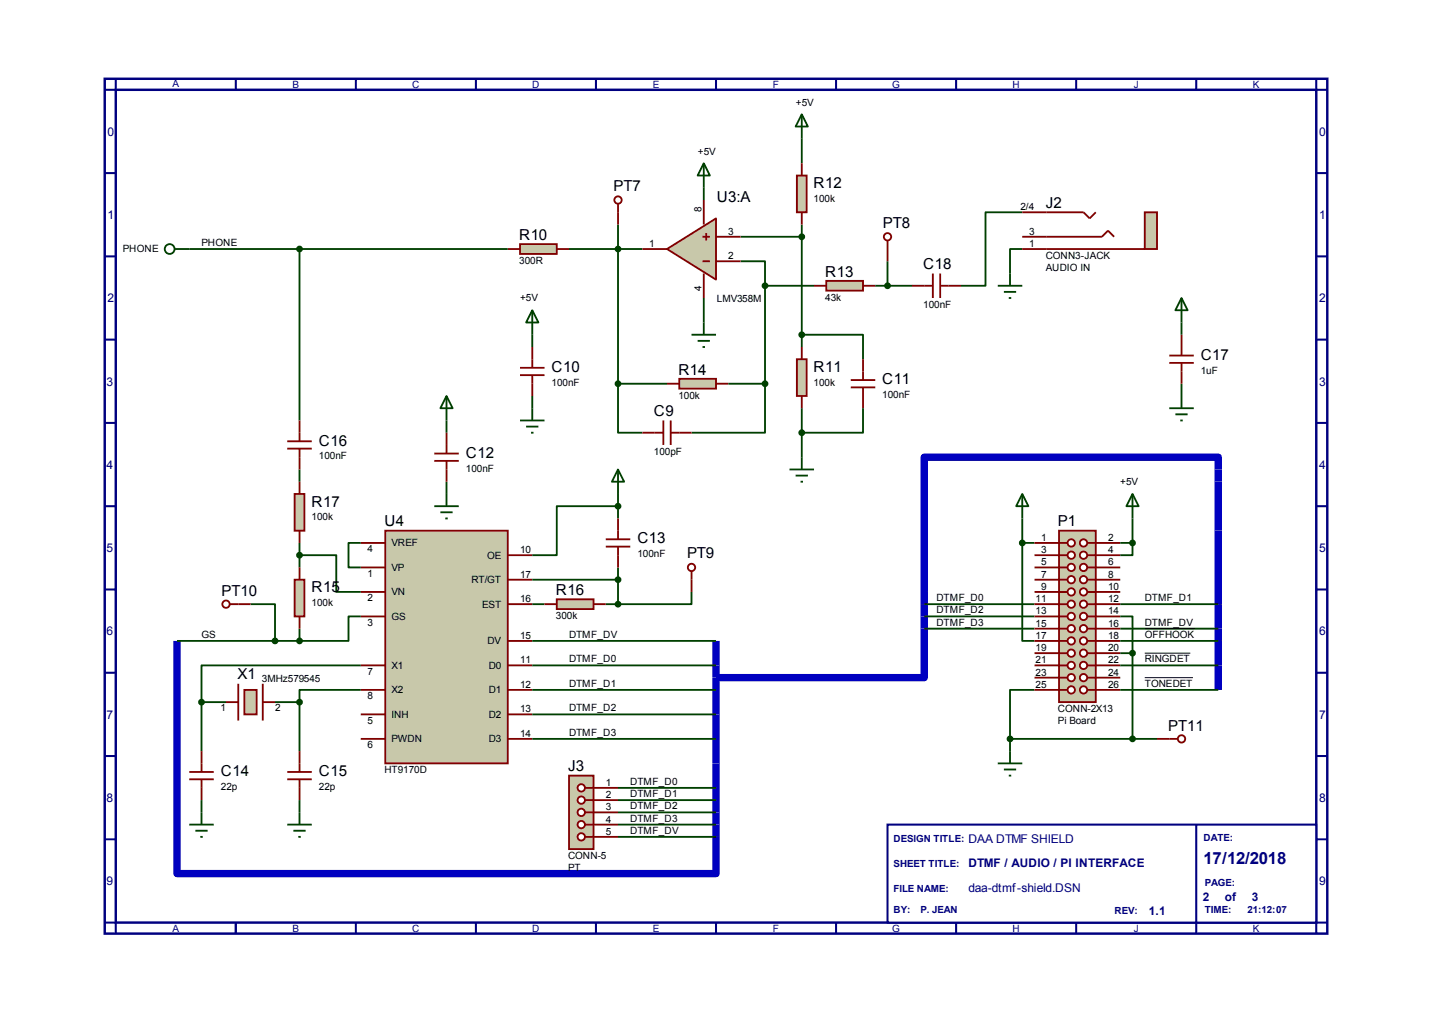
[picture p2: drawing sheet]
<svg xmlns="http://www.w3.org/2000/svg" width="396mm" height="280mm" viewBox="0 0 396 280" stroke-linecap="round" stroke-linejoin="round" font-family="sans-serif">
<path d="M28.9 21.8h337.9v236.3h-337.9zM32 24.8h331.8v230.2h-331.8z" fill="none" stroke="#000080" stroke-width=".68" stroke-linecap="butt"/>
<g fill="none" stroke="#000080" stroke-width=".56">
<path d="M32 21.8v3h-3.1M65.2 21.8v3M98.3 21.8v3M131.5 21.8v3M164.7 21.8v3M197.9 21.8v3M231 21.8v3M264.2 21.8v3M297.4 21.8v3M330.6 21.8v3M363.8 21.8v3h3M28.9 47.8h3.1"/>
<path d="M363.8 47.8h3M28.9 70.9h3.1M363.8 70.9h3M28.9 93.9h3.1M363.8 93.9h3M28.9 116.9h3.1M363.8 116.9h3M28.9 139.9h3.1M363.8 139.9h3M28.9 162.9h3.1M363.8 162.9h3M28.9 186h3.1"/>
<path d="M363.8 186h3M28.9 209h3.1M363.8 209h3M28.9 232h3.1M363.8 232h3M28.9 255h3.1v3.1M65.2 255v3.1M98.3 255v3.1M131.5 255v3.1M164.7 255v3.1M197.9 255v3.1M231 255v3.1"/>
<path d="M264.2 255v3.1M297.4 255v3.1M330.6 255v3.1M366.8 255h-3v3.1"/>
</g>
<path d="M245.3 227.9h118.5v27.1h-118.5z" fill="#fff" stroke="#000080" stroke-width=".56"/>
<path d="M330.6 227.9v27.1" fill="none" stroke="#000080" stroke-width=".56"/>
<path d="M48.9 177.2v64.3h149v-64.3M197.9 187.3h57.5v-60.9h81.3v64.3" fill="none" stroke="#0000c0" stroke-width="2" stroke-linecap="butt"/>
<g fill="none" stroke="#004000" stroke-width=".51">
<path d="M221.6 38.4v6.7M194.5 51.9v3.4M282.5 58.7h-10.1v20.3h-6.8M52.3 68.8h88M82.8 68.8v47.4M157.2 68.8h20.4M170.8 62.1v44M204.6 72.2h6.8v6.8M204.6 65.4h17M211.4 79h13.6M211.4 79v27.1M221.6 62.1v33.8"/>
<path d="M241.9 79h10.1M245.3 72.2v6.8M282.5 68.8h-3.4v6.8M147.1 92.5v3.4M194.5 82.4v6.7M221.6 92.5h16.9v6.8M326.5 89.1v3.4M123.4 116.2v3.4M147.1 109.5v3.3M170.8 106.1v13.5h6.8M170.8 106.1h13.5M201.3 106.1h10.1"/>
<path d="M211.4 106.1v13.5h-20.3M221.6 112.8v13.6M238.5 112.8v6.8h-16.9M326.5 106.1v3.4M82.8 129.8v3.4M123.4 133.2v3.3M170.8 139.9h-16.9v13.6h-6.8M170.8 136.5v6.8M82.8 153.5h10.1v10.1h6.8M82.8 150.1v6.8M99.7 150.1h-3.4v6.8h3.4M170.8 156.9v10.1"/>
<path d="M282.5 150.1v27.1h3.4M282.5 150.1h3.4M282.5 143.3v6.8M309.6 150.1h3.4M313 150.1v3.4h-3.4M313 143.3v6.8M48.9 177.2h33.9M69.2 167h6.8v10.2M82.8 173.8v3.4M99.7 170.4h-3.4v6.8h-13.5M147.1 177.2h50.8M147.1 167h3.4"/>
<path d="M147.1 160.2h23.7M167.4 167h3.4M191.1 163.6v3.4h-20.3M255.4 167h30.5M255.4 170.4h30.5M255.4 173.8h30.5M309.6 170.4h3.4v10.2M309.6 177.2h27.1M309.6 167h27.1M309.6 173.8h27.1M55.7 194.1v13.5M55.7 194.1h6.8"/>
<path d="M76 194.1h6.8M82.8 194.1v13.5M99.7 183.9h-44v10.2M99.7 190.7h-16.9v3.4M147.1 197.5h50.8M147.1 190.7h50.8M147.1 183.9h50.8M285.9 190.7h-6.8v13.5M309.6 190.7h27.1M309.6 183.9h27.1M309.6 180.6h3.4M313 180.6v23.6"/>
<path d="M147.1 204.2h50.8M170.8 217.8h27.1M279.1 204.2h40.6M279.1 204.2v3.4M55.7 221.2v3.4M82.8 221.2v3.4M170.8 224.6h27.1M170.8 231.3h27.1M170.8 221.2h27.1M170.8 227.9h27.1"/>
</g>
<path d="M316.4 173.8h13.8M316.4 180.6h12.5M316.4 187.3h13.3" fill="none" stroke="#000" stroke-width=".28"/>
<path d="M177.6 119.6h5.7M183.3 116.2v6.8M185.3 116.2v6.8M185.3 119.6h5.8" fill="none" stroke="#800000" stroke-width=".51"/>
<path d="M143.7 67.5h10.2v2.7h-10.2z" fill="#c8c8aa" stroke="#800000" stroke-width=".51"/>
<path d="M140.3 68.8h3.4M153.9 68.8h3.3" fill="none" stroke="#800000" stroke-width=".51"/>
<path d="M194.5 45.1l1.7 3.4h-3.4zM194.5 45.1v6.8M191.1 92.5h6.8M192.8 94.2h3.4M194.1 95.9h.7M194.5 89.1v3.4" fill="none" stroke="#004000" stroke-width=".51"/>
<path d="M220.2 99.3h2.7v10.2h-2.7z" fill="#c8c8aa" stroke="#800000" stroke-width=".51"/>
<path d="M221.6 95.9v3.4M221.6 109.5v3.3" fill="none" stroke="#800000" stroke-width=".51"/>
<path d="M220.2 48.5h2.7v10.2h-2.7z" fill="#c8c8aa" stroke="#800000" stroke-width=".51"/>
<path d="M221.6 45.1v3.4M221.6 58.7v3.4" fill="none" stroke="#800000" stroke-width=".51"/>
<path d="M228.3 77.6h10.2v2.7h-10.2z" fill="#c8c8aa" stroke="#800000" stroke-width=".51"/>
<path d="M225 79h3.3M238.5 79h3.4" fill="none" stroke="#800000" stroke-width=".51"/>
<g fill="#004000" stroke="#004000" stroke-width=".51">
<circle cx="170.8" cy="68.8" r=".68"/>
<circle cx="211.4" cy="79" r=".68"/>
<circle cx="221.6" cy="65.4" r=".68"/>
</g>
<path d="M221.6 31.6l1.7 3.4h-3.4zM221.6 31.6v6.8M218.2 129.8h6.8M219.9 131.5h3.4M221.2 133.2h.7M221.6 126.4v3.4" fill="none" stroke="#004000" stroke-width=".51"/>
<path d="M184.3 68.8l13.6-8.4v16.9z" fill="#c8c8aa" stroke="#800000" stroke-width=".51"/>
<path d="M194.5 55.3v6.8M177.6 68.8h6.7M194.1 72.2h2.1M194.1 65.4h2.1M194.5 75.6v6.8M195.2 64.4v2.1M197.9 72.2h6.7M197.9 65.4h6.7" fill="none" stroke="#800000" stroke-width=".51"/>
<path d="M187.7 104.7h10.2v2.7h-10.2z" fill="#c8c8aa" stroke="#800000" stroke-width=".51"/>
<path d="M170.8 56.3v2.4M147.1 95.9v5.8M143.7 103.7h6.8M143.7 101.7h6.8M147.1 103.7v5.8M184.3 106.1h3.4M197.9 106.1h3.4" fill="none" stroke="#800000" stroke-width=".51"/>
<path d="M147.1 85.8l1.7 3.3h-3.4zM147.1 85.8v6.7M143.7 116.2h6.8M145.4 117.9h3.4M146.8 119.6h.6M147.1 112.8v3.4" fill="none" stroke="#004000" stroke-width=".51"/>
<circle cx="170.8" cy="55.3" r="1.02" fill="#fff" stroke="#800000" stroke-width=".51"/>
<path d="M170.8 58.7v3.4M245.3 66.5v2.3" fill="none" stroke="#800000" stroke-width=".51"/>
<circle cx="245.3" cy="65.4" r="1.02" fill="#fff" stroke="#800000" stroke-width=".51"/>
<path d="M245.3 68.8v3.4M238.5 99.3v5.8M235.1 107.1h6.8M235.1 105.1h6.8M238.5 107.1v5.7M65.8 189v10.2M72.6 189v10.2" fill="none" stroke="#800000" stroke-width=".51"/>
<g fill="#004000" stroke="#004000" stroke-width=".51">
<circle cx="211.4" cy="106.1" r=".68"/>
<circle cx="170.8" cy="106.1" r=".68"/>
<circle cx="221.6" cy="92.5" r=".68"/>
<circle cx="221.6" cy="119.6" r=".68"/>
</g>
<path d="M67.5 190.7h3.4v6.8h-3.4z" fill="#c8c8aa" stroke="#800000" stroke-width=".51"/>
<path d="M62.5 194.1h3.3M72.6 194.1h3.4" fill="none" stroke="#800000" stroke-width=".51"/>
<path d="M123.4 109.5l1.7 3.3h-3.4zM123.4 109.5v6.7M120 139.9h6.8M123.4 136.5v3.4M170.8 129.8l1.7 3.4h-3.4zM170.8 129.8v6.7M121.7 141.6h3.4M123.1 143.3h.6" fill="none" stroke="#004000" stroke-width=".51"/>
<g fill="#004000" stroke="#004000" stroke-width=".51">
<circle cx="170.8" cy="160.2" r=".68"/>
<circle cx="170.8" cy="139.9" r=".68"/>
</g>
<path d="M81.4 160.2h2.7v10.2h-2.7z" fill="#c8c8aa" stroke="#800000" stroke-width=".51"/>
<path d="M82.8 156.9v3.3M82.8 170.4v3.4" fill="none" stroke="#800000" stroke-width=".51"/>
<path d="M153.9 165.7h10.1v2.7h-10.1z" fill="#c8c8aa" stroke="#800000" stroke-width=".51"/>
<path d="M150.5 167h3.4M164 167h3.4" fill="none" stroke="#800000" stroke-width=".51"/>
<path d="M81.4 136.5h2.7v10.2h-2.7z" fill="#c8c8aa" stroke="#800000" stroke-width=".51"/>
<path d="M123.4 119.6v5.8M82.8 133.2v3.3M120 125.4h6.8M120 127.4h6.8M123.4 127.4v5.8M82.8 146.7v3.4M167.4 151.1h6.8M167.4 149.1h6.8M170.8 143.3v5.8M170.8 151.1v5.8" fill="none" stroke="#800000" stroke-width=".51"/>
<path d="M106.5 146.7h33.8v64.3h-33.8z" fill="#c8c8aa" stroke="#800000" stroke-width=".51"/>
<g fill="none" stroke="#800000" stroke-width=".51">
<path d="M99.7 150.1h6.8M99.7 156.9h6.8M140.3 153.5h6.8M191.1 157.9v2.3M99.7 163.6h6.8M99.7 170.4h6.8M140.3 177.2h6.8M140.3 167h6.8M140.3 160.2h6.8M99.7 183.9h6.8M99.7 197.5h6.8M99.7 190.7h6.8"/>
<path d="M140.3 183.9h6.8M140.3 197.5h6.8M140.3 190.7h6.8M52.3 215.4h6.8M52.3 213.4h6.8M55.7 207.6v5.8M55.7 215.4v5.8M79.4 215.4h6.8M79.4 213.4h6.8M82.8 207.6v5.8M82.8 215.4v5.8M99.7 204.2h6.8"/>
<path d="M140.3 204.2h6.8"/>
</g>
<g fill="#004000" stroke="#004000" stroke-width=".51">
<circle cx="55.7" cy="194.1" r=".68"/>
<circle cx="82.8" cy="194.1" r=".68"/>
</g>
<path d="M52.3 227.9h6.8M54 229.6h3.4M55.4 231.3h.6M55.7 224.6v3.3M79.4 227.9h6.8M81.1 229.6h3.4M82.4 231.3h.7M82.8 224.6v3.3" fill="none" stroke="#004000" stroke-width=".51"/>
<circle cx="191.1" cy="156.9" r="1.02" fill="#fff" stroke="#800000" stroke-width=".51"/>
<path d="M63.5 167h2.3M191.1 160.2v3.4" fill="none" stroke="#800000" stroke-width=".51"/>
<g fill="#004000" stroke="#004000" stroke-width=".51">
<circle cx="170.8" cy="167" r=".68"/>
<circle cx="82.8" cy="153.5" r=".68"/>
</g>
<circle cx="62.5" cy="167" r="1.02" fill="#fff" stroke="#800000" stroke-width=".51"/>
<path d="M289.3 58.7h10.1l1.7 1.7 1.7-1.7M289.3 65.4h15.2l1.7-1.6 1.7 1.6M289.3 68.8h27.1M82.8 116.2v5.8M79.4 124h6.8M79.4 122h6.8M82.8 124v5.8M65.8 167h3.4" fill="none" stroke="#800000" stroke-width=".51"/>
<g fill="#004000" stroke="#004000" stroke-width=".51">
<circle cx="82.8" cy="177.2" r=".68"/>
<circle cx="82.8" cy="68.8" r=".68"/>
</g>
<g fill="none" stroke="#004000" stroke-width=".51">
<path d="M48.2 68.8h4.1"/>
<circle cx="46.9" cy="68.8" r="1.35"/>
</g>
<path d="M316.4 58.7h3.3v10.1h-3.3z" fill="#c8c8aa" stroke="#800000" stroke-width=".51"/>
<path d="M282.5 58.7h6.8M282.5 68.8h6.8M282.5 65.4h6.8" fill="none" stroke="#800000" stroke-width=".51"/>
<path d="M275.7 79h6.8M279.1 75.6v3.4M277.4 80.7h3.4M278.8 82.4h.7" fill="none" stroke="#004000" stroke-width=".51"/>
<path d="M292.7 146.7h10.1v47.4h-10.1z" fill="#c8c8aa" stroke="#800000" stroke-width=".51"/>
<path d="M292.7 150.1h2.3" fill="none" stroke="#800000" stroke-width=".51"/>
<circle cx="296" cy="150.1" r="1.02" fill="#fff" stroke="#800000" stroke-width=".51"/>
<path d="M292.7 153.5h2.3" fill="none" stroke="#800000" stroke-width=".51"/>
<circle cx="296" cy="153.5" r="1.02" fill="#fff" stroke="#800000" stroke-width=".51"/>
<path d="M292.7 156.9h2.3" fill="none" stroke="#800000" stroke-width=".51"/>
<circle cx="296" cy="156.9" r="1.02" fill="#fff" stroke="#800000" stroke-width=".51"/>
<path d="M292.7 160.2h2.3" fill="none" stroke="#800000" stroke-width=".51"/>
<circle cx="296" cy="160.2" r="1.02" fill="#fff" stroke="#800000" stroke-width=".51"/>
<path d="M300.4 150.1h2.4" fill="none" stroke="#800000" stroke-width=".51"/>
<circle cx="299.4" cy="150.1" r="1.02" fill="#fff" stroke="#800000" stroke-width=".51"/>
<path d="M300.4 153.5h2.4" fill="none" stroke="#800000" stroke-width=".51"/>
<circle cx="299.4" cy="153.5" r="1.02" fill="#fff" stroke="#800000" stroke-width=".51"/>
<path d="M300.4 156.9h2.4" fill="none" stroke="#800000" stroke-width=".51"/>
<circle cx="299.4" cy="156.9" r="1.02" fill="#fff" stroke="#800000" stroke-width=".51"/>
<path d="M300.4 160.2h2.4" fill="none" stroke="#800000" stroke-width=".51"/>
<circle cx="299.4" cy="160.2" r="1.02" fill="#fff" stroke="#800000" stroke-width=".51"/>
<path d="M292.7 163.6h2.3" fill="none" stroke="#800000" stroke-width=".51"/>
<circle cx="296" cy="163.6" r="1.02" fill="#fff" stroke="#800000" stroke-width=".51"/>
<path d="M300.4 163.6h2.4" fill="none" stroke="#800000" stroke-width=".51"/>
<circle cx="299.4" cy="163.6" r="1.02" fill="#fff" stroke="#800000" stroke-width=".51"/>
<path d="M292.7 163.6h2.3M292.7 167h2.3" fill="none" stroke="#800000" stroke-width=".51"/>
<circle cx="296" cy="167" r="1.02" fill="#fff" stroke="#800000" stroke-width=".51"/>
<path d="M292.7 170.4h2.3" fill="none" stroke="#800000" stroke-width=".51"/>
<circle cx="296" cy="170.4" r="1.02" fill="#fff" stroke="#800000" stroke-width=".51"/>
<path d="M292.7 173.8h2.3" fill="none" stroke="#800000" stroke-width=".51"/>
<circle cx="296" cy="173.8" r="1.02" fill="#fff" stroke="#800000" stroke-width=".51"/>
<path d="M300.4 163.6h2.4M300.4 167h2.4" fill="none" stroke="#800000" stroke-width=".51"/>
<circle cx="299.4" cy="167" r="1.02" fill="#fff" stroke="#800000" stroke-width=".51"/>
<path d="M300.4 170.4h2.4" fill="none" stroke="#800000" stroke-width=".51"/>
<circle cx="299.4" cy="170.4" r="1.02" fill="#fff" stroke="#800000" stroke-width=".51"/>
<path d="M300.4 173.8h2.4" fill="none" stroke="#800000" stroke-width=".51"/>
<circle cx="299.4" cy="173.8" r="1.02" fill="#fff" stroke="#800000" stroke-width=".51"/>
<path d="M292.7 177.2h2.3" fill="none" stroke="#800000" stroke-width=".51"/>
<circle cx="296" cy="177.2" r="1.02" fill="#fff" stroke="#800000" stroke-width=".51"/>
<path d="M300.4 177.2h2.4" fill="none" stroke="#800000" stroke-width=".51"/>
<circle cx="299.4" cy="177.2" r="1.02" fill="#fff" stroke="#800000" stroke-width=".51"/>
<path d="M292.7 180.6h2.3" fill="none" stroke="#800000" stroke-width=".51"/>
<circle cx="296" cy="180.6" r="1.02" fill="#fff" stroke="#800000" stroke-width=".51"/>
<path d="M292.7 183.9h2.3" fill="none" stroke="#800000" stroke-width=".51"/>
<circle cx="296" cy="183.9" r="1.02" fill="#fff" stroke="#800000" stroke-width=".51"/>
<path d="M292.7 187.3h2.3" fill="none" stroke="#800000" stroke-width=".51"/>
<circle cx="296" cy="187.3" r="1.02" fill="#fff" stroke="#800000" stroke-width=".51"/>
<path d="M292.7 190.7h2.3" fill="none" stroke="#800000" stroke-width=".51"/>
<circle cx="296" cy="190.7" r="1.02" fill="#fff" stroke="#800000" stroke-width=".51"/>
<path d="M300.4 180.6h2.4" fill="none" stroke="#800000" stroke-width=".51"/>
<circle cx="299.4" cy="180.6" r="1.02" fill="#fff" stroke="#800000" stroke-width=".51"/>
<path d="M300.4 183.9h2.4" fill="none" stroke="#800000" stroke-width=".51"/>
<circle cx="299.4" cy="183.9" r="1.02" fill="#fff" stroke="#800000" stroke-width=".51"/>
<path d="M300.4 187.3h2.4" fill="none" stroke="#800000" stroke-width=".51"/>
<circle cx="299.4" cy="187.3" r="1.02" fill="#fff" stroke="#800000" stroke-width=".51"/>
<path d="M300.4 190.7h2.4" fill="none" stroke="#800000" stroke-width=".51"/>
<circle cx="299.4" cy="190.7" r="1.02" fill="#fff" stroke="#800000" stroke-width=".51"/>
<g fill="none" stroke="#800000" stroke-width=".51">
<path d="M285.9 150.1h6.8M285.9 153.5h6.8M285.9 156.9h6.8M302.8 150.1h6.8M302.8 153.5h6.8M302.8 156.9h6.8M285.9 160.2h6.8M285.9 167h6.8M285.9 170.4h6.8M285.9 173.8h6.8M285.9 177.2h6.8M285.9 163.6h6.8"/>
<path d="M302.8 160.2h6.8M302.8 167h6.8M302.8 170.4h6.8M302.8 173.8h6.8M302.8 177.2h6.8M302.8 163.6h6.8M285.9 180.6h6.8M285.9 183.9h6.8M285.9 187.3h6.8M285.9 190.7h6.8M302.8 180.6h6.8M302.8 183.9h6.8"/>
<path d="M302.8 187.3h6.8M302.8 190.7h6.8"/>
</g>
<g fill="none" stroke="#004000" stroke-width=".51">
<path d="M326.5 82.4l1.7 3.4h-3.4zM326.5 82.4v6.7M323.1 112.8h6.8M324.8 114.5h3.4M326.2 116.2h.7M326.5 109.5v3.3M282.5 136.5l1.7 3.4h-3.4zM282.5 136.5v6.8M313 136.5l1.7 3.4h-3.4zM313 136.5v6.8M275.7 211h6.8M277.4 212.7h3.4"/>
<path d="M278.8 214.4h.7M279.1 207.6v3.4"/>
</g>
<g fill="#004000" stroke="#004000" stroke-width=".51">
<circle cx="313" cy="150.1" r=".68"/>
<circle cx="282.5" cy="150.1" r=".68"/>
<circle cx="279.1" cy="204.2" r=".68"/>
<circle cx="313" cy="180.6" r=".68"/>
</g>
<path d="M157.2 214.4h6.8v20.3h-6.8z" fill="#c8c8aa" stroke="#800000" stroke-width=".51"/>
<path d="M161.6 217.8h2.4" fill="none" stroke="#800000" stroke-width=".51"/>
<circle cx="160.6" cy="217.8" r="1.02" fill="#fff" stroke="#800000" stroke-width=".51"/>
<path d="M161.6 221.2h2.4" fill="none" stroke="#800000" stroke-width=".51"/>
<circle cx="160.6" cy="221.2" r="1.02" fill="#fff" stroke="#800000" stroke-width=".51"/>
<path d="M161.6 224.6h2.4" fill="none" stroke="#800000" stroke-width=".51"/>
<circle cx="160.6" cy="224.6" r="1.02" fill="#fff" stroke="#800000" stroke-width=".51"/>
<path d="M161.6 227.9h2.4" fill="none" stroke="#800000" stroke-width=".51"/>
<circle cx="160.6" cy="227.9" r="1.02" fill="#fff" stroke="#800000" stroke-width=".51"/>
<path d="M161.6 231.3h2.4" fill="none" stroke="#800000" stroke-width=".51"/>
<circle cx="160.6" cy="231.3" r="1.02" fill="#fff" stroke="#800000" stroke-width=".51"/>
<path d="M164 217.8h6.8M323.1 204.2h2.4M164 221.2h6.8M164 224.6h6.8M164 227.9h6.8M164 231.3h6.8" fill="none" stroke="#800000" stroke-width=".51"/>
<circle cx="326.5" cy="204.2" r="1.02" fill="#fff" stroke="#800000" stroke-width=".51"/>
<path d="M252 79h5.8M257.8 75.6v6.8M259.8 75.6v6.8M259.8 79h5.8M323.1 98.3h6.8M326.5 92.5v5.8M323.1 100.3h6.8M326.5 100.3v5.8M319.7 204.2h3.4" fill="none" stroke="#800000" stroke-width=".51"/>
<g fill="#004000" stroke="#004000" stroke-width=".51">
<circle cx="313" cy="204.2" r=".68"/>
<circle cx="245.3" cy="79" r=".68"/>
<circle cx="76" cy="177.2" r=".68"/>
</g>
<text font-size="4.6" fill="#000080" x="332.6" y="238.7">17/12/2018</text>
<g font-size="4.2">
<text x="169.5" y="52.8">PT7</text>
<text x="224.8" y="52.1">R12</text>
<text x="198.1" y="55.9">U3:A</text>
<text x="289" y="57.6">J2</text>
<text x="244" y="62.9">PT8</text>
<text x="143.5" y="66.4">R10</text>
<text x="228.1" y="76.5">R13</text>
<text x="255.1" y="74.5">C18</text>
<text x="331.8" y="99.5">C17</text>
<text x="152.5" y="102.9">C10</text>
<text x="187.5" y="103.6">R14</text>
<text x="224.8" y="102.9">R11</text>
<text x="243.8" y="106.2">C11</text>
<text x="180.7" y="115.1">C9</text>
<text x="88.1" y="123.2">C16</text>
<text x="128.8" y="126.6">C12</text>
<text x="86.1" y="140.1">R17</text>
<text x="106.2" y="145.5">U4</text>
<text x="292.4" y="145.5">P1</text>
<text x="176.2" y="150.2">C13</text>
<text x="189.9" y="154.3">PT9</text>
<text x="61.2" y="164.8">PT10</text>
<text x="86.1" y="163.7">R15</text>
<text x="153.6" y="164.5">R16</text>
<text x="65.6" y="187.8">X1</text>
<text x="322.8" y="202">PT11</text>
<text x="61" y="214.5">C14</text>
<text x="88.1" y="214.5">C15</text>
<text x="157" y="213.2">J3</text>
</g>
<g font-size="3.3" fill="#000080">
<text x="29.7" y="37.5">0</text>
<text x="364.5" y="37.5">0</text>
<text x="29.7" y="60.5">1</text>
<text x="364.5" y="60.5">1</text>
<text x="29.7" y="83.6">2</text>
<text x="364.5" y="83.6">2</text>
<text x="29.4" y="106.6">3</text>
<text x="364.5" y="106.6">3</text>
<text x="29.4" y="129.6">4</text>
<text x="364.5" y="129.6">4</text>
<text x="29.4" y="152.6">5</text>
<text x="364.5" y="152.6">5</text>
<text x="29.4" y="175.6">6</text>
<text x="364.5" y="175.6">6</text>
<text x="29.4" y="198.7">7</text>
<text x="364.5" y="198.7">7</text>
<text x="29.4" y="221.7">8</text>
<text x="364.5" y="221.7">8</text>
<text x="267.6" y="233">DAA DTMF SHIELD</text>
<text x="267.6" y="239.8">DTMF / AUDIO / PI INTERFACE</text>
<text x="29.4" y="244.7">9</text>
<text x="364.5" y="244.7">9</text>
<text x="267.6" y="246.7">daa-dtmf-shield.DSN</text>
<text x="332.4" y="248.9">2</text>
<text x="338.5" y="248.9">of</text>
<text x="345.9" y="248.9">3</text>
<text x="317.5" y="252.8">1.1</text>
</g>
<g font-size="2.8" fill="#000080">
<text x="47.7" y="24.1">A</text>
<text x="80.9" y="24.4">B</text>
<text x="113.9" y="24.4">C</text>
<text x="147.1" y="24.4">D</text>
<text x="180.4" y="24.4">E</text>
<text x="213.6" y="24.4">F</text>
<text x="246.6" y="24.4">G</text>
<text x="279.8" y="24.4">H</text>
<text x="313.3" y="24.4">J</text>
<text x="346.3" y="24.4">K</text>
<text x="47.7" y="257.7">A</text>
<text x="80.9" y="257.7">B</text>
<text x="113.9" y="257.7">C</text>
<text x="147.1" y="257.7">D</text>
<text x="180.4" y="257.7">E</text>
<text x="213.6" y="257.7">F</text>
<text x="246.6" y="257.7">G</text>
<text x="279.8" y="257.7">H</text>
<text x="313.3" y="257.7">J</text>
<text x="346.3" y="257.7">K</text>
</g>
<g font-size="2.8">
<text x="219.9" y="29.2">+5V</text>
<text x="192.9" y="42.7">+5V</text>
<text x="193.9" y="58.7" transform="rotate(-90 193.9 58.7)">8</text>
<text x="224.8" y="55.9">100k</text>
<text x="282" y="58.1">2/4</text>
<text x="201.3" y="64.9">3</text>
<text x="284.4" y="64.9">3</text>
<text x="33.9" y="69.8">PHONE</text>
<text x="55.7" y="68">PHONE</text>
<text x="179.4" y="68.3">1</text>
<text x="201.3" y="71.7">2</text>
<text x="284.4" y="68.3">1</text>
<text x="289" y="71.7">CONN3-JACK</text>
<text x="143.5" y="73">300R</text>
<text x="289" y="75">AUDIO IN</text>
<text x="143.7" y="83.3">+5V</text>
<text x="193.9" y="80.5" transform="rotate(-90 193.9 80.5)">4</text>
<text x="198.1" y="83.5">LMV358M</text>
<text x="228.1" y="83.2">43k</text>
<text x="255.1" y="85.2">100nF</text>
<text x="152.5" y="106.7">100nF</text>
<text x="224.8" y="106.7">100k</text>
<text x="331.8" y="103.3">1uF</text>
<text x="187.5" y="110.2">100k</text>
<text x="243.8" y="110.1">100nF</text>
<text x="180.7" y="125.8">100pF</text>
<text x="88.1" y="127">100nF</text>
<text x="128.8" y="130.4">100nF</text>
<text x="309.6" y="134.1">+5V</text>
<text x="86.1" y="143.9">100k</text>
<text x="287.8" y="149.5">1</text>
<text x="306.2" y="149.5">2</text>
<text x="101.6" y="152.6">4</text>
<text x="108.2" y="151">VREF</text>
<text x="134.6" y="154.4">OE</text>
<text x="143.7" y="152.9">10</text>
<text x="176.2" y="154">100nF</text>
<text x="287.8" y="152.9">3</text>
<text x="306.2" y="152.9">4</text>
<text x="101.6" y="159.4">1</text>
<text x="108.2" y="157.8">VP</text>
<text x="130.3" y="161.2">RT/GT</text>
<text x="143.7" y="159.7">17</text>
<text x="287.8" y="156.3">5</text>
<text x="287.8" y="159.7">7</text>
<text x="306.2" y="156.3">6</text>
<text x="306.2" y="159.7">8</text>
<text x="86.1" y="167.6">100k</text>
<text x="101.6" y="166.2">2</text>
<text x="108.2" y="164.6">VN</text>
<text x="133.2" y="168">EST</text>
<text x="143.7" y="166.4">16</text>
<text x="258.8" y="166.2">DTMF_D0</text>
<text x="286.2" y="166.4">11</text>
<text x="287.8" y="163.1">9</text>
<text x="306.2" y="166.4">12</text>
<text x="306.2" y="163.1">10</text>
<text x="316.4" y="166.2">DTMF_D1</text>
<text x="101.6" y="172.9">3</text>
<text x="108.2" y="171.4">GS</text>
<text x="153.6" y="171.1">300k</text>
<text x="258.8" y="169.5">DTMF_D2</text>
<text x="258.8" y="172.9">DTMF_D3</text>
<text x="286.2" y="169.8">13</text>
<text x="286.2" y="173.2">15</text>
<text x="306.2" y="169.8">14</text>
<text x="306.2" y="173.2">16</text>
<text x="316.4" y="172.9">DTMF_DV</text>
<text x="55.7" y="176.3">GS</text>
<text x="134.7" y="178.1">DV</text>
<text x="143.7" y="176.6">15</text>
<text x="157.2" y="176.3">DTMF_DV</text>
<text x="286.2" y="176.6">17</text>
<text x="286.2" y="180">19</text>
<text x="306.2" y="176.6">18</text>
<text x="306.2" y="180">20</text>
<text x="316.4" y="176.3">OFFHOOK</text>
<text x="108.2" y="184.9">X1</text>
<text x="135.1" y="184.9">D0</text>
<text x="143.7" y="183.4">11</text>
<text x="157.2" y="183.1">DTMF_D0</text>
<text x="286.2" y="183.4">21</text>
<text x="306.2" y="183.4">22</text>
<text x="316.4" y="183.1">RINGDET</text>
<text x="72.4" y="188.4">3MHz579545</text>
<text x="101.6" y="186.5">7</text>
<text x="108.2" y="191.7">X2</text>
<text x="135.1" y="191.7">D1</text>
<text x="143.7" y="190.1">12</text>
<text x="157.2" y="189.9">DTMF_D1</text>
<text x="286.2" y="186.8">23</text>
<text x="286.2" y="190.1">25</text>
<text x="306.2" y="186.8">24</text>
<text x="306.2" y="190.1">26</text>
<text x="316.4" y="189.9">TONEDET</text>
<text x="60.9" y="196.6">1</text>
<text x="76" y="196.6">2</text>
<text x="101.6" y="193.2">8</text>
<text x="143.7" y="196.9">13</text>
<text x="157.2" y="196.6">DTMF_D2</text>
<text x="292.4" y="196.9">CONN-2X13</text>
<text x="101.6" y="200">5</text>
<text x="108.2" y="198.4">INH</text>
<text x="135.1" y="198.4">D2</text>
<text x="143.7" y="203.7">14</text>
<text x="157.2" y="203.4">DTMF_D3</text>
<text x="292.4" y="200.2">Pi Board</text>
<text x="101.6" y="206.8">6</text>
<text x="108.2" y="205.2">PWDN</text>
<text x="135.1" y="205.2">D3</text>
<text x="106.2" y="213.8">HT9170D</text>
<text x="61" y="218.4">22p</text>
<text x="88.1" y="218.4">22p</text>
<text x="167.4" y="217.2">1</text>
<text x="167.4" y="220.6">2</text>
<text x="174.2" y="216.9">DTMF_D0</text>
<text x="174.2" y="220.3">DTMF_D1</text>
<text x="167.4" y="224">3</text>
<text x="167.4" y="227.4">4</text>
<text x="174.2" y="223.7">DTMF_D2</text>
<text x="174.2" y="227.1">DTMF_D3</text>
<text x="167.4" y="230.8">5</text>
<text x="174.2" y="230.5">DTMF_DV</text>
<text x="157" y="237.5">CONN-5</text>
<text x="157" y="240.9">PT</text>
</g>
<g font-size="2.7" fill="#000080">
<text x="247" y="232.8">DESIGN TITLE:</text>
<text x="332.6" y="232.3">DATE:</text>
<text x="247" y="239.6">SHEET TITLE:</text>
<text x="332.9" y="244.9">PAGE:</text>
<text x="247" y="246.5">FILE NAME:</text>
<text x="247" y="252.5">BY:</text>
<text x="254.4" y="252.5">P. JEAN</text>
<text x="308" y="252.7">REV:</text>
<text x="332.9" y="252.5">TIME:</text>
<text x="344.7" y="252.5">21:12:07</text>
</g>
</svg>
